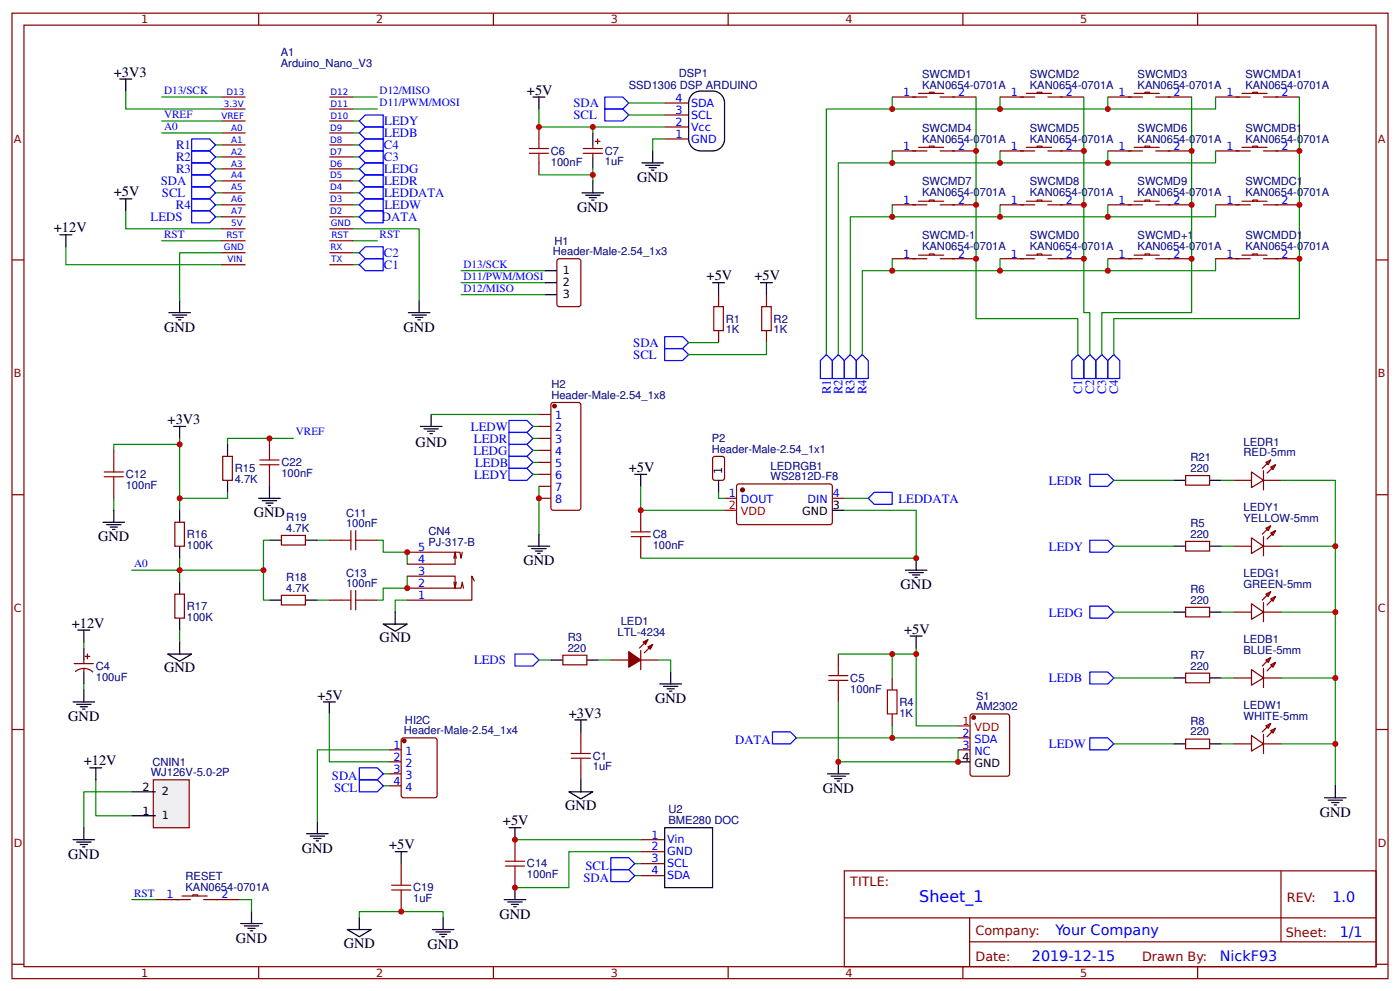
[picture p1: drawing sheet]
<svg xmlns="http://www.w3.org/2000/svg" width="309mm" height="219mm" viewBox="0 0 309 219" stroke-linecap="round" stroke-linejoin="round" font-family="sans-serif">
<g fill="none" stroke="#800" stroke-width=".26">
<path d="M2.6 2.9h304.1v213.3h-304.1zM5.3 5.6h298.7v207.9h-298.7zM57.1 2.9v2.7M109 2.9v2.7M160.9 2.9v2.7M212.7 2.9v2.7M264.6 2.9v2.7M48.9 40h5.3M48.9 37.3h5.3M48.9 34.7h5.3M48.9 32h5.3M48.9 29.4h5.3"/>
<path d="M48.9 26.7h5.3M48.9 24.1h5.3M48.9 21.4h5.3M72.8 40h5.3M72.8 37.3h5.3M72.8 34.7h5.3M72.8 32h5.3M72.8 29.4h5.3M72.8 26.7h5.3M72.8 24.1h5.3M72.8 21.4h5.3M119.1 28v2.7"/>
<path d="M119.1 36v2.6M128.9 32.8h4.2M128.9 33.9h4.2M131 32v.8M131 33.9v.8M131.5 31.2h1.1M132 30.7v1M146.8 30.7h5.3M146.8 28h5.3M146.8 25.4h5.3M146.8 22.8h5.3M197.1 21.4h7.7"/>
<path d="M197.1 33.3h7.7M202.9 32.5h5.6M202.9 20.6h5.6M205.3 32.5v-.2h1.1v.2M205.3 20.6v-.2h1.1v.2M207.7 21.4h7.9M207.7 33.3h7.9M220.9 21.4h7.7M220.9 33.3h7.7M226.7 32.5h5.6M226.7 20.6h5.6M229.1 32.5v-.2h1.1v.2"/>
<path d="M229.1 20.6v-.2h1.1v.2M231.5 21.4h7.9M231.5 33.3h7.9M244.7 21.4h7.7M244.7 33.3h7.7M250.6 32.5h5.5M250.6 20.6h5.5M252.9 32.5v-.2h1.1v.2M252.9 20.6v-.2h1.1v.2M255.3 21.4h8M255.3 33.3h8M268.6 21.4h7.6"/>
<path d="M268.6 33.3h7.6M274.4 32.5h5.5M274.4 20.6h5.5M276.8 32.5v-.2h1v.2M276.8 20.6v-.2h1v.2M279.1 21.4h8M279.1 33.3h8M2.6 57.4h2.7M48.9 58.5h5.3M48.9 55.8h5.3M48.9 53.2h5.3M48.9 50.5h5.3"/>
<path d="M48.9 47.9h5.3M48.9 45.2h5.3M48.9 42.6h5.3M72.8 58.5h5.3M72.8 55.8h5.3M72.8 53.2h5.3M72.8 50.5h5.3M72.8 47.9h5.3M72.8 45.2h5.3M72.8 42.6h5.3M123.3 57.2l4.5-.1 .5 .3v9.8l-.2 .5h-4.5l-.5-.2-.1-9.8zM197.1 45.2h7.7"/>
<path d="M197.1 57.1h7.7M202.9 56.4h5.6M202.9 44.4h5.6M205.3 56.4v-.3h1.1v.3M205.3 44.4v-.2h1.1v.2M207.7 45.2h7.9M207.7 57.1h7.9M220.9 45.2h7.7M220.9 57.1h7.7M226.7 56.4h5.6M226.7 44.4h5.6M229.1 56.4v-.3h1.1v.3"/>
<path d="M229.1 44.4v-.2h1.1v.2M231.5 45.2h7.9M231.5 57.1h7.9M244.7 45.2h7.7M244.7 57.1h7.7M250.6 56.4h5.5M250.6 44.4h5.5M252.9 56.4v-.3h1.1v.3M252.9 44.4v-.2h1.1v.2M255.3 45.2h8M255.3 57.1h8M268.6 45.2h7.6"/>
<path d="M268.6 57.1h7.6M274.4 56.4h5.5M274.4 44.4h5.5M276.8 56.4v-.3h1v.3M276.8 44.4v-.2h1v.2M279.1 45.2h8M279.1 57.1h8M304 57.4h2.7M158.7 65.1v2.6M158.7 73v2.7M169.3 65.1v2.6M169.3 73v2.7"/>
<path d="M25.1 99.5v2.6M59.5 96.8v2.7M2.6 109.3h2.7M25.1 107.4v2.7M38.6 115.4h2.1v5.2h-2.1zM49.2 100.8h2.1v5.3h-2.1zM59.5 104.8v2.6M62.2 118.3h5.3v2.1h-5.3zM72.8 119.3h2.6M80.7 119.3h2.6M141.6 112.7v2.7M157.7 100.9l1.8-.1 .5 .3 .1 4.5-.3 .4-1.8 .1-.5-.3-.1-4.5z"/>
<path d="M160.1 110.1h2.6M162.8 107.2l.4-.3 20.4 .1 .3 .4-.1 8.2-.4 .3-20.4-.1-.3-.4zM183.9 110.1h2.6M261.9 119.6h5.3v2.1h-5.3zM261.9 105h5.3v2.2h-5.3zM272.5 106.1h4M276.5 104.2l2.6 1.9-2.6 1.6zM276.5 118.8l2.6 1.8-2.6 1.6zM279.1 106.1h4M279.1 104v4.2M279.1 118.5v4.3M279.7 102.1l1-.5-.5 1.1z"/>
<path d="M279.7 116.7l1-.5-.5 1zM280.7 103.2l1.1-.5-.5 1zM280.7 117.7l1.1-.5-.5 1.1zM280.7 101.6l-1.8 1.9M280.7 116.2l-1.8 1.8M281.8 102.7l-1.9 1.8M281.8 117.2l-1.9 1.9M304 109.3h2.7M38.6 131.2h2.1v5.3h-2.1zM62.2 131.5h5.3v2.1h-5.3zM72.8 132.6h2.6M80.7 132.6h2.6"/>
<path d="M90 129.9h11.9l.2-1.3 .3 1.3M90 127.3h10.5v2.6l.3-1.3M90 122h11.6l.3 1.3 .2-1.3M100.3 123.3l.2-1.3v2.6h-10.5M100.3 128.6l.2 1.3M100.5 122l.3 1.3M104.8 128.3l-.6-1v5.3h-14.2M141.6 120.6v2.7M261.9 134.1h5.3v2.2h-5.3zM272.5 120.6h4M272.5 135.2h4M276.5 133.3l2.6 1.9-2.6 1.6z"/>
<path d="M279.1 133.1v4.2M279.1 120.6h4M279.1 135.2h4M279.7 131.2l1-.5-.5 1.1zM280.7 132.3l1.1-.5-.5 1zM280.7 130.7l-1.8 1.9M281.8 131.8l-1.9 1.8M124.4 144.7h5.2v2.1h-5.2zM134.9 145.8h4M141.6 143.7v4.2M141.6 145.8h3.9M143.1 141.3l-1.8 1.8"/>
<path d="M144.2 142.3l-1.9 1.9M185.2 144.5v2.6M185.2 152.4v2.6M197.1 149.8v2.6M197.1 157.7v2.6M214.4 158l.4-.3h7.7l.5 .3v12.9l-.2 .5h-8l-.4-.2zM261.9 148.7h5.3v2.1h-5.3zM272.5 149.8h4M276.5 147.9l2.6 1.9-2.6 1.5zM279.1 147.6v4.3M279.1 149.8h4M279.7 145.8l1-.5-.5 1z"/>
<path d="M280.7 146.8l1.1-.5-.5 1.1zM280.7 145.3l-1.8 1.8M280.7 159.8l-1.8 1.9M281.8 146.3l-1.9 1.9M2.6 161.1h2.7M211.7 163h2.6M211.7 165.6h2.6M261.9 163.2h5.3v2.2h-5.3zM272.5 164.3h4M276.5 162.5l2.6 1.8-2.6 1.6zM279.1 162.2v4.2M279.1 164.3h4"/>
<path d="M279.7 160.3l1-.5-.5 1.1zM280.7 161.4l1.1-.5-.5 1zM281.8 160.9l-1.9 1.8M304 161.1h2.7M34.4 198.7h7.7M40.2 197.9h5.6M42.6 197.9v-.3h1.1v.3M45 198.7h7.9M88.6 190.8v2.6M88.6 198.7v2.6M113.8 185.5v2.6M113.8 193.4v2.7"/>
<path d="M141.6 185.5h5.2M141.6 188.1h5.2M141.6 190.8h5.2M141.6 193.4h5.2M186.5 192.4h117.5v21.1h-117.5zM283 192.4v15.6M2.6 213h2.7M57.1 213.5v2.7M109 213.5v2.7M160.9 213.5v2.7M186.6 202.7h117.3M212.7 213.5v2.7"/>
<path d="M214.2 208h89.7M214.2 202.7v10.6M264.6 213.5v2.7M304 213h2.7"/>
</g>
<g fill="none" stroke="#080" stroke-width=".26">
<path d="M27.8 20.1v4h21.1M35.7 29.4h13.2M35.7 26.7h13.2M35.7 21.4h13.2M47.6 37.3h1.3M47.6 34.7h1.3M47.6 32h1.3M47.6 40h1.3M78.1 37.3h1.3M78.1 34.7h1.3M78.1 32h1.3M78.1 29.4h1.3"/>
<path d="M78.1 40h1.3M78.1 26.7h1.3M78.1 24.1h5.2M78.1 21.4h5.2M119.1 38.6h11.9v1.4M119.1 24.1v3.9h27.7M131 28v1.4M131 37.3v1.3M138.9 22.8h7.9M138.9 25.4h7.9M146.8 30.7h-2.6v2.6M197.1 21.4v2.7"/>
<path d="M197.1 33.3v2.7M215.6 21.4v49h22.5v7.9M220.9 21.4v2.7M220.9 33.3v2.7M239.4 21.4v47.7h1.4v9.2M244.7 21.4v2.7M244.7 33.3v2.7M263.3 21.4v47.7h-19.9v9.2M268.6 33.3v2.7h-83.4v42.3M268.6 21.4v2.7h-86v54.2M287.1 21.4v49h-41v7.9M14.6 54.5v4h34.3"/>
<path d="M27.8 46.6v3.9h21.1M35.7 53.2h13.2M47.6 47.9h1.3M47.6 45.2h1.3M47.6 42.6h1.3M48.9 55.8h-9.2v10.6M78.1 50.5h14.5v15.9M78.1 47.9h1.3M78.1 45.2h1.3M78.1 42.6h1.3M78.1 58.5h1.3M78.1 55.8h1.3"/>
<path d="M78.1 53.2h5.2M101.9 59.8h18.5M197.1 45.2v2.7M197.1 57.1v2.7M220.9 45.2v2.7M220.9 57.1v2.7M244.7 45.2v2.7M244.7 57.1v2.7M268.6 57.1v2.7h-78.1v18.5M268.6 45.2v2.7h-80.7v30.4M101.9 62.4h18.5M101.9 65.1h18.5"/>
<path d="M152.1 75.7h6.6M169.3 75.7v2.6h-17.2M39.7 98.2h-14.6v1.3M39.7 96.8v15.9M64.8 96.8h-14.5v1.4M95.2 91.5h23.9M117.7 94.2h1.4M117.7 96.8h1.4M117.7 99.5h1.4M25.1 110.1v2.6M50.3 108.7v1.4h-10.6M59.5 119.3h-1.3v13.3h1.3"/>
<path d="M70.1 119.3h2.7M83.3 119.3h1.4v2.7h5.3v2.6M117.7 102.1h1.4M117.7 104.8h1.4M141.6 107.4v5.3h18.5M158.7 108.7v1.4h1.4M186.5 112.7h15.9v10.6h-60.8M186.5 110.1h5.3M246.1 106.1h13.2M269.9 106.1h2.6M283.1 106.1h11.9v67.5M29.1 125.9h29.1"/>
<path d="M39.7 123.3v5.3M39.7 139.2v2.6M70.1 132.6h2.7M90 132.6h-2.7v2.6M90 127.3v2.6h-5.3v2.7h-1.4M246.1 120.6h13.2M246.1 135.2h13.2M269.9 120.6h2.6M269.9 135.2h2.6M283.1 120.6h11.9M283.1 135.2h11.9M72.8 157.7v10.6h13.2"/>
<path d="M119.1 145.8h2.6M132.3 145.8h2.6M145.5 145.8h2.7v2.6M185.2 155v13.3h26.5v-2.7M185.2 144.5h17.2M197.1 144.5v5.3M202.4 143.1v17.2h9.3M246.1 149.8h13.2M269.9 149.8h2.6M283.1 149.8h11.9M21.2 172.2v8h7.9M29.1 174.9h-10.6v7.9"/>
<path d="M84.7 173.6h1.3M84.7 170.9h1.3M86 165.6h-15.9v15.9M175.9 163h35.8M197.1 160.3v2.7M246.1 164.3h13.2M269.9 164.3h2.6M283.1 164.3h11.9M29.1 198.7h5.3M52.9 198.7h2.7v2.6M113.8 185.5h27.8M140.2 193.4h1.4"/>
<path d="M140.2 190.8h1.4M141.6 188.1h-15.9v8h-11.9M79.4 202.7v-1.4h18.5v1.4"/>
</g>
<g fill="none" stroke="#000" stroke-width=".26">
<path d="M26.5 17.5h2.6M27.8 17.5v2.6M117.7 21.4h2.7M119.1 21.4v2.7M131 29.4v2.6M131 34.7v2.6M131 40v2.6M141.8 36h4.8M142.6 36.5h3.2M143.4 37h1.6M143.9 37.6h.6M144.2 33.3v2.7"/>
<path d="M153.1 20.7l.5-.3a9 9 0 0 1 4.4-.2 2.64 2.64 0 0 1 2.1 2.6v7.9a2.64 2.64 0 0 1-2.7 2.6h-2.6a2.64 2.64 0 0 1-2.7-2.6v-7.9a2.64 2.64 0 0 1 1-2.1zM13.2 51.9h2.7M14.6 51.9v2.6M26.5 43.9h2.6M27.8 43.9v2.7M120.4 59.8h2.6M128.6 42.6h4.7M129.4 43.1h3.2M130.2 43.7h1.6M130.7 44.2h.5M37.3 69.1h4.8M38.1 69.6h3.2"/>
<path d="M38.9 70.1h1.6M39.4 70.6h.6M39.7 66.4v2.7M90.2 69.1h4.8M91 69.6h3.2M91.8 70.1h1.6M92.3 70.6h.6M92.6 66.4v2.7M120.4 62.4h2.6M120.4 65.1h2.6M157.4 62.4h2.7M158.7 62.4v2.7"/>
<path d="M168 62.4h2.7M169.3 62.4v2.7M38.4 94.2h2.6M39.7 94.2v2.6M50.3 98.2v2.6M92.9 94.2h4.7M93.7 94.7h3.1M94.5 95.2h1.5M95 95.8h.5M95.2 91.5v2.7M22.8 115.4h4.7M23.5 115.9h3.2"/>
<path d="M24.3 116.4h1.6M24.9 116.9h.5M25.1 112.7v2.7M39.7 112.7v2.7M50.3 106.1v2.6M57.1 110.1h4.8M57.9 110.6h3.2M58.7 111.1h1.6M59.3 111.7h.5M59.5 107.4v2.7M59.5 119.3h2.7M67.5 119.3h2.6"/>
<path d="M140.2 104.8h2.7M141.6 104.8v2.6M158.7 106.1v2.6M183.9 112.7h2.6M259.3 106.1h2.6M267.2 106.1h2.7M39.7 120.6v2.7M39.7 128.6v2.6M39.7 136.5v2.7M59.5 132.6h2.7M67.5 132.6h2.6M84.7 137.8h5.3l-2.7 1.6z"/>
<path d="M87.3 135.2v2.6M200 125.9h4.8M200.8 126.5h3.2M201.6 127h1.6M202.1 127.5h.6M202.4 123.3v2.6M259.3 135.2h2.6M259.3 120.6h2.6M267.2 135.2h2.7M267.2 120.6h2.7M37 144.5h5.3l-2.6 1.5zM39.7 141.8v2.7"/>
<path d="M71.4 155h2.7M72.8 155v2.7M121.7 145.8h2.7M129.6 145.8h2.7M145.8 151.1h4.7M146.6 151.6h3.2M147.4 152.1h1.6M147.9 152.7h.5M148.2 148.4v2.7M201.1 140.5h2.6M202.4 140.5v2.6M259.3 149.8h2.6"/>
<path d="M267.2 149.8h2.7M19.8 169.6h2.7M21.2 169.6v2.6M182.8 170.9h4.8M183.6 171.4h3.2M184.4 172h1.6M184.9 172.5h.6M185.2 168.3v2.6M211.7 168.3h2.6M259.3 164.3h2.6M267.2 164.3h2.7M292.6 176.2h4.8"/>
<path d="M293.4 176.7h3.2M294.2 177.3h1.6M294.7 177.8h.6M295 173.6v2.6M16.1 185.5h4.8M16.9 186h3.2M17.7 186.5h1.6M18.3 187.1h.5M18.5 182.8v2.7M67.7 184.1h4.8M68.5 184.7h3.2M69.3 185.2h1.6"/>
<path d="M69.8 185.7h.6M70.1 181.5v2.6M87.3 188.1h2.7M88.6 188.1v2.7M111.4 198.7h4.8M112.2 199.2h3.2M112.4 182.8h2.7M113 199.8h1.6M113.8 182.8v2.7M113.8 196.1v2.6M146.8 182.8h10.6v13.3h-10.6zM53.2 204h4.7"/>
<path d="M54 204.5h3.1M54.8 205.1h1.6M55.3 205.6h.5M55.6 201.3v2.7M76.7 205.3h5.3l-2.6 1.6zM79.4 202.7v2.6M95.5 205.3h4.8M96.3 205.8h3.2M97.1 206.4h1.6M97.6 206.9h.6M97.9 202.7v2.6M113.5 200.3h.5"/>
</g>
<g fill="none" stroke="#a00000" stroke-width=".26">
<path d="M116.9 32.8h4.3M116.9 33.9h4.3M119.1 30.7v2.1M119.1 33.9v2.1M157.7 67.7h2.1v5.3h-2.1zM168.3 67.7h2.1v5.3h-2.1zM59.5 99.5v2.1M23 104.2h4.3M23 105.3h4.3M25.1 102.1v2.1M25.1 105.3v2.1M57.4 101.6h4.2"/>
<path d="M57.4 102.7h4.2M59.5 102.7v2.1M75.4 119.3h2.1M77.5 117.2v4.2M78.6 119.3h2.1M78.6 117.2v4.2M139.4 117.5h4.3M139.4 118.5h4.3M141.6 115.4v2.1M141.6 118.5v2.1M75.4 132.6h2.1M77.5 130.4v4.3"/>
<path d="M78.6 130.4v4.3M78.6 132.6h2.1M183.1 149.2h4.2M183.1 150.3h4.2M185.2 147.1v2.1M185.2 150.3v2.1M196.1 152.4h2.1v5.3h-2.1zM86.5 195.5h4.3M86.5 196.6h4.3M88.6 193.4v2.1M88.6 196.6v2.1M111.7 190.2h4.2"/>
<path d="M111.7 191.3h4.2M113.8 188.1v2.1M113.8 191.3v2.1"/>
</g>
<g fill="none" stroke="#00f" stroke-width=".26">
<path d="M42.3 38.6h4l1.3 1.4-1.3 1.3h-4zM42.3 30.7h4l1.3 1.3-1.3 1.3h-4zM42.3 33.3h4l1.3 1.4-1.3 1.3h-4zM42.3 36h4l1.3 1.3-1.3 1.3h-4zM79.4 37.3l1.3-1.3h4v2.6h-4zM79.4 29.4l1.3-1.4h4v2.7h-4zM79.4 34.7l1.3-1.4h4v2.7h-4zM79.4 32l1.3-1.3h4v2.6h-4zM133.6 24.1h4l1.3 1.3-1.3 1.3h-4zM133.6 21.4h4l1.3 1.4-1.3 1.3h-4zM42.3 41.3h4l1.3 1.3-1.3 1.3h-4zM42.3 43.9h4l1.3 1.3-1.3 1.4h-4z"/>
<path d="M42.3 46.6h4l1.3 1.3-1.3 1.3h-4zM79.4 47.9l1.3-1.3h4v2.6h-4zM79.4 42.6l1.3-1.3h4v2.6h-4zM79.4 58.5l1.3-1.4h4v2.7h-4zM79.4 55.8l1.3-1.3h4v2.6h-4zM146.8 74.3h4l1.3 1.4-1.3 1.3h-4zM146.8 77h4l1.3 1.3-1.3 1.3h-4zM182.6 78.3l1.3 1.3v4h-2.7v-4zM185.2 78.3l1.3 1.3v4h-2.6v-4zM186.5 79.6l1.4-1.3 1.3 1.3v4h-2.7zM190.5 78.3l1.3 1.3v4h-2.6v-4zM238.1 78.3l1.3 1.3v4h-2.6v-4z"/>
<path d="M240.8 78.3l1.3 1.3v4h-2.7v-4zM242.1 79.6l1.3-1.3 1.3 1.3v4h-2.6zM246.1 78.3l1.3 1.3v4h-2.7v-4zM112.4 92.9h4l1.3 1.3-1.3 1.3h-4zM112.4 95.5h4l1.3 1.3-1.3 1.4h-4zM112.4 98.2h4l1.3 1.3-1.3 1.3h-4zM112.4 100.8h4l1.3 1.3-1.3 1.4h-4zM112.4 103.5h4l1.3 1.3-1.3 1.3h-4zM193.1 108.7h4v2.7h-4l-1.3-1.3zM240.8 119.3h3.9l1.4 1.3-1.4 1.4h-3.9zM240.8 104.8h3.9l1.4 1.3-1.4 1.3h-3.9zM240.8 133.9h3.9l1.4 1.3-1.4 1.3h-3.9z"/>
<path d="M113.8 144.5h3.9l1.4 1.3-1.4 1.3h-3.9zM240.8 148.4h3.9l1.4 1.4-1.4 1.3h-3.9zM79.4 172.2h3.9l1.4 1.4-1.4 1.3h-3.9zM79.4 169.6h3.9l1.4 1.3-1.4 1.3h-3.9zM170.7 161.7h3.9l1.3 1.3-1.3 1.3h-3.9zM240.8 163h3.9l1.4 1.3-1.4 1.3h-3.9zM134.9 192.1h4l1.3 1.3-1.3 1.3h-4zM134.9 189.4h4l1.3 1.4-1.3 1.3h-4z"/>
</g>
<g fill="#800" stroke="#800" stroke-width=".26">
<path d="M143.1 142.9l1.1-.6-.5 1.1z"/>
<path d="M142.1 141.8l1-.5-.5 1z"/>
<path d="M138.9 143.9l2.7 1.9-2.7 1.6z"/>
<circle cx="164" cy="108.2" r=".4"/>
<circle cx="215.1" cy="158.5" r=".4"/>
</g>
<path d="M160.1 112.7h2.6M211.7 160.3h2.6" fill="none" stroke="#f00" stroke-width=".26"/>
<path d="M33.9 172.2h7.9v10.6h-7.9z" fill="#efefef" stroke="#800" stroke-width=".26"/>
<g fill="none" stroke="#000" stroke-width=".26">
<path d="M119.1 118v2.6M17.2 139.2h2.6M18.5 139.2v2.6M116.7 120.6h4.7M117.5 121.2h3.1M118.3 121.7h1.6M118.8 122.2h.5M16.1 155h4.8M16.9 155.6h3.2M17.7 156.1h1.6M18.3 156.6h.5M18.5 143.1v2.7"/>
<path d="M18.5 148.4v2.7M18.5 152.4v2.6M127 159h2.6M128.3 159v2.7M29.1 174.9h5.3M125.7 174.9h5.3l-2.7 1.6zM128.3 172.2v2.7M29.1 180.2h5.3"/>
</g>
<g fill="none" stroke="#800" stroke-width=".26">
<path d="M119.1 91.5h2.6M119.1 94.2h2.6M119.1 96.8h2.6M119.1 99.5h2.6M122 89l5.8-.1 .3 .1 .2 .4v22.8l-.2 .4-.3 .1h-5.6l-.4-.2-.1-.3v-22.8zM119.1 102.1h2.6M119.1 104.8h2.6M119.1 107.4h2.6M119.1 110.1h2.6M16.4 146.6h4.2M16.6 148.4a2.85 2.85 0 0 1 4 .1M18.5 145.8v.8"/>
<path d="M18.5 147.6v.8M18.8 145h1M19.3 144.5v1M86 165.6h2.6M86 168.3h2.6M86 170.9h2.6M86 173.6h2.6M88.9 163.1l7.1-.1 .5 .2 .1 12.5-.3 .4-7.1 .1-.5-.2-.1-12.5zM128.3 161.7v2.6M128.3 169.6v2.6"/>
</g>
<g fill="#800" stroke="#800" stroke-width=".26">
<circle cx="89.3" cy="163.6" r=".4"/>
<circle cx="122.5" cy="89.7" r=".4"/>
</g>
<path d="M119.1 107.4v10.6M18.5 141.8v1.3M18.5 151.1v1.3" fill="none" stroke="#080" stroke-width=".26"/>
<path d="M79.4 40l1.3-1.4h4v2.7h-4zM79.4 26.7l1.3-1.3h4v2.6h-4zM79.4 45.2l1.3-1.3h4v2.7h-4z" fill="none" stroke="#00f" stroke-width=".26"/>
<path d="M126.2 166.4h4.2M126.2 167.5h4.2M128.3 164.3v2.1M128.3 167.5v2.1" fill="none" stroke="#a00000" stroke-width=".26"/>
<g fill="#c00">
<circle cx="113.8" cy="185.5" r=".66"/>
<circle cx="197.1" cy="163" r=".66"/>
<circle cx="185.2" cy="168.3" r=".66"/>
<circle cx="211.7" cy="168.3" r=".66"/>
<circle cx="197.1" cy="144.5" r=".66"/>
<circle cx="202.4" cy="144.5" r=".66"/>
<circle cx="113.8" cy="196.1" r=".66"/>
<circle cx="88.6" cy="201.3" r=".66"/>
<circle cx="39.7" cy="110.1" r=".66"/>
<circle cx="39.7" cy="125.9" r=".66"/>
<circle cx="58.2" cy="125.9" r=".66"/>
<circle cx="39.7" cy="98.2" r=".66"/>
<circle cx="59.5" cy="96.8" r=".66"/>
<circle cx="90" cy="129.9" r=".66"/>
<circle cx="90" cy="122" r=".66"/>
<circle cx="202.4" cy="123.3" r=".66"/>
<circle cx="141.6" cy="112.7" r=".66"/>
<circle cx="244.7" cy="59.8" r=".66"/>
<circle cx="244.7" cy="36" r=".66"/>
<circle cx="220.9" cy="59.8" r=".66"/>
<circle cx="220.9" cy="36" r=".66"/>
<circle cx="197.1" cy="59.8" r=".66"/>
<circle cx="197.1" cy="36" r=".66"/>
<circle cx="287.1" cy="33.3" r=".66"/>
<circle cx="287.1" cy="45.2" r=".66"/>
<circle cx="287.1" cy="57.2" r=".66"/>
<circle cx="239.4" cy="33.3" r=".66"/>
<circle cx="239.4" cy="45.2" r=".66"/>
<circle cx="239.4" cy="57.2" r=".66"/>
<circle cx="215.6" cy="33.3" r=".66"/>
<circle cx="215.6" cy="45.2" r=".66"/>
<circle cx="215.6" cy="57.2" r=".66"/>
<circle cx="263.3" cy="57.2" r=".66"/>
<circle cx="263.3" cy="45.2" r=".66"/>
<circle cx="263.3" cy="33.3" r=".66"/>
<circle cx="197.1" cy="24.1" r=".66"/>
<circle cx="197.1" cy="47.9" r=".66"/>
<circle cx="220.9" cy="24.1" r=".66"/>
<circle cx="220.9" cy="47.9" r=".66"/>
<circle cx="244.7" cy="24.1" r=".66"/>
<circle cx="244.7" cy="47.9" r=".66"/>
<circle cx="119.1" cy="28" r=".66"/>
<circle cx="131" cy="38.6" r=".66"/>
<circle cx="131" cy="28" r=".66"/>
<circle cx="295" cy="149.8" r=".66"/>
<circle cx="295" cy="164.3" r=".66"/>
<circle cx="295" cy="135.2" r=".66"/>
<circle cx="295" cy="120.7" r=".66"/>
<circle cx="119.1" cy="110.1" r=".66"/>
</g>
<text font-size="3.5" fill="#00f" x="203.1" y="199.1">Sheet_1</text>
<g font-size="3.2">
<text x="25.1" y="16.9">+3V3</text>
<text x="116.4" y="20.9">+5V</text>
<text x="140.8" y="40.2">GND</text>
<text x="25.1" y="43.4">+5V</text>
<text x="127.5" y="46.8">GND</text>
<text x="11.9" y="51.3">+12V</text>
<text x="156.1" y="61.9">+5V</text>
<text x="166.7" y="61.9">+5V</text>
<text x="36.2" y="73.3">GND</text>
<text x="89.2" y="73.3">GND</text>
<text x="37" y="93.7">+3V3</text>
<text x="91.8" y="98.7">GND</text>
<text x="138.9" y="104.2">+5V</text>
<text x="21.7" y="119.6">GND</text>
<text x="56.1" y="114.3">GND</text>
<text x="115.6" y="124.9">GND</text>
<text x="199" y="130.2">GND</text>
<text x="15.9" y="138.6">+12V</text>
<text x="83.9" y="141.8">GND</text>
<text x="199.8" y="140">+5V</text>
<text x="36.2" y="148.4">GND</text>
<text x="70.1" y="154.5">+5V</text>
<text x="144.7" y="155.3">GND</text>
<text x="15.1" y="159.3">GND</text>
<text x="125.7" y="158.5">+3V3</text>
<text x="18.5" y="169.1">+12V</text>
<text x="124.9" y="178.9">GND</text>
<text x="181.8" y="175.2">GND</text>
<text x="111.1" y="182.3">+5V</text>
<text x="291.6" y="180.4">GND</text>
<text x="15.1" y="189.7">GND</text>
<text x="66.7" y="188.4">GND</text>
<text x="86" y="187.6">+5V</text>
<text x="110.3" y="202.9">GND</text>
<text x="52.1" y="208.2">GND</text>
<text x="75.9" y="209.3">GND</text>
<text x="94.5" y="209.5">GND</text>
</g>
<g font-size="3.2" fill="#00f">
<text x="294.4" y="199.3">1.0</text>
<text x="233.2" y="206.5">Your Company</text>
<text x="296" y="207">1/1</text>
<text x="228" y="212.3">2019-12-15</text>
<text x="269.5" y="212.3">NickF93</text>
</g>
<g font-size="2.8" fill="#00f">
<text x="126.7" y="23.7">SDA</text>
<text x="84.9" y="27.7">LEDY</text>
<text x="126.7" y="26.3">SCL</text>
<text x="38.9" y="33">R1</text>
<text x="38.9" y="35.6">R2</text>
<text x="84.8" y="35.6">C3</text>
<text x="84.8" y="33">C4</text>
<text x="84.9" y="30.3">LEDB</text>
<text x="35.5" y="40.9">SDA</text>
<text x="38.9" y="38.3">R3</text>
<text x="84.9" y="40.9">LEDR</text>
<text x="84.9" y="38.3">LEDG</text>
<text x="35.8" y="43.6">SCL</text>
<text x="38.8" y="46.2">R4</text>
<text x="84.9" y="43.6">LEDDATA</text>
<text x="84.9" y="46.2">LEDW</text>
<text x="33.3" y="48.9">LEDS</text>
<text x="84.4" y="48.8">DATA</text>
<text x="84.8" y="59.4">C1</text>
<text x="84.8" y="56.8">C2</text>
<text x="139.9" y="76.6">SDA</text>
<text x="139.9" y="79.3">SCL</text>
<text x="183.5" y="87.1" transform="rotate(-90 183.5 87.1)">R1</text>
<text x="186.2" y="87.1" transform="rotate(-90 186.2 87.1)">R2</text>
<text x="188.8" y="87.1" transform="rotate(-90 188.8 87.1)">R3</text>
<text x="191.5" y="87.1" transform="rotate(-90 191.5 87.1)">R4</text>
<text x="239.1" y="87.1" transform="rotate(-90 239.1 87.1)">C1</text>
<text x="241.7" y="87.1" transform="rotate(-90 241.7 87.1)">C2</text>
<text x="244.4" y="87.1" transform="rotate(-90 244.4 87.1)">C3</text>
<text x="247" y="87.1" transform="rotate(-90 247 87.1)">C4</text>
<text x="104.1" y="95.1">LEDW</text>
<text x="104.6" y="100.4">LEDG</text>
<text x="104.7" y="97.8">LEDR</text>
<text x="104.7" y="105.7">LEDY</text>
<text x="104.9" y="103.1">LEDB</text>
<text x="231.7" y="107.1">LEDR</text>
<text x="198.5" y="111">LEDDATA</text>
<text x="231.7" y="121.6">LEDY</text>
<text x="231.7" y="136.2">LEDG</text>
<text x="104.7" y="146.8">LEDS</text>
<text x="231.7" y="150.7">LEDB</text>
<text x="162.4" y="164.3">DATA</text>
<text x="231.7" y="165.3">LEDW</text>
<text x="73.3" y="172.2">SDA</text>
<text x="73.8" y="174.9">SCL</text>
<text x="128.9" y="194.7">SDA</text>
<text x="129.4" y="192.1">SCL</text>
</g>
<g font-size="2.8" fill="#800">
<text x="187.9" y="195.8">TITLE:</text>
<text x="284.3" y="199.3">REV:</text>
<text x="215.5" y="206.4">Company:</text>
<text x="284.1" y="206.9">Sheet:</text>
<text x="215.5" y="212.2">Date:</text>
<text x="252.3" y="212.3">Drawn By:</text>
</g>
<g font-size="2.5" fill="#800">
<text x="31.2" y="5.2">1</text>
<text x="83.1" y="5.2">2</text>
<text x="134.9" y="5.2">3</text>
<text x="186.8" y="5.2">4</text>
<text x="238.7" y="5.2">5</text>
<text x="3" y="31.5">A</text>
<text x="304.4" y="31.5">A</text>
<text x="3" y="83.3">B</text>
<text x="304.4" y="83.3">B</text>
<text x="3" y="135.2">C</text>
<text x="304.4" y="135.2">C</text>
<text x="3" y="187.1">D</text>
<text x="304.4" y="187.1">D</text>
<text x="31.2" y="215.8">1</text>
<text x="83.1" y="215.8">2</text>
<text x="134.9" y="215.8">3</text>
<text x="186.8" y="215.8">4</text>
<text x="238.7" y="215.8">5</text>
</g>
<g font-size="2.5" fill="#000080">
<text x="62" y="14.8">Arduino_Nano_V3</text>
<text x="62" y="12.4">A1</text>
<text x="150" y="17">DSP1</text>
<text x="203.7" y="17.2">SWCMD1</text>
<text x="227.5" y="17.2">SWCMD2</text>
<text x="251.3" y="17.2">SWCMD3</text>
<text x="275.1" y="17.2">SWCMDA1</text>
<text x="138.9" y="19.7">SSD1306 DSP ARDUINO</text>
<text x="203.7" y="19.6">KAN0654-0701A</text>
<text x="227.5" y="19.6">KAN0654-0701A</text>
<text x="251.3" y="19.6">KAN0654-0701A</text>
<text x="275.1" y="19.6">KAN0654-0701A</text>
<text x="203.7" y="29.1">SWCMD4</text>
<text x="227.5" y="29.1">SWCMD5</text>
<text x="251.3" y="29.1">SWCMD6</text>
<text x="275.1" y="29.1">SWCMDB1</text>
<text x="121.7" y="34.2">C6</text>
<text x="133.6" y="34.2">C7</text>
<text x="203.7" y="31.5">KAN0654-0701A</text>
<text x="227.5" y="31.5">KAN0654-0701A</text>
<text x="251.3" y="31.5">KAN0654-0701A</text>
<text x="275.1" y="31.5">KAN0654-0701A</text>
<text x="121.7" y="36.6">100nF</text>
<text x="133.6" y="36.5">1uF</text>
<text x="203.7" y="41">SWCMD7</text>
<text x="227.5" y="41">SWCMD8</text>
<text x="251.3" y="41">SWCMD9</text>
<text x="275.1" y="41">SWCMDC1</text>
<text x="203.7" y="43.4">KAN0654-0701A</text>
<text x="227.5" y="43.4">KAN0654-0701A</text>
<text x="251.3" y="43.4">KAN0654-0701A</text>
<text x="275.1" y="43.4">KAN0654-0701A</text>
<text x="203.7" y="52.9">SWCMD-1</text>
<text x="227.5" y="52.9">SWCMD0</text>
<text x="251.3" y="52.9">SWCMD+1</text>
<text x="275.1" y="52.9">SWCMDD1</text>
<text x="122.1" y="56.4">Header-Male-2.54_1x3</text>
<text x="122.5" y="54.1">H1</text>
<text x="203.7" y="55.3">KAN0654-0701A</text>
<text x="227.5" y="55.3">KAN0654-0701A</text>
<text x="251.3" y="55.3">KAN0654-0701A</text>
<text x="275.1" y="55.3">KAN0654-0701A</text>
<text x="160.3" y="71.3">R1</text>
<text x="170.9" y="71.3">R2</text>
<text x="160.3" y="73.6">1K</text>
<text x="170.9" y="73.6">1K</text>
<text x="121.8" y="88.1">Header-Male-2.54_1x8</text>
<text x="121.8" y="85.7">H2</text>
<text x="157.2" y="100">Header-Male-2.54_1x1</text>
<text x="157.2" y="97.7">P2</text>
<text x="263" y="101.8">R21</text>
<text x="274.7" y="100.8">RED-5mm</text>
<text x="274.7" y="98.4">LEDR1</text>
<text x="27.8" y="105.6">C12</text>
<text x="51.9" y="106.7">4.7K</text>
<text x="51.9" y="104.3">R15</text>
<text x="62.2" y="105.4">100nF</text>
<text x="62.2" y="103">C22</text>
<text x="170.3" y="106.1">WS2812D-F8</text>
<text x="170.3" y="103.7">LEDRGB1</text>
<text x="263" y="104.2">220</text>
<text x="27.8" y="108">100nF</text>
<text x="274.7" y="113">LEDY1</text>
<text x="41.3" y="118.9">R16</text>
<text x="63.2" y="117.5">4.7K</text>
<text x="63.2" y="115.1">R19</text>
<text x="76.5" y="116.4">100nF</text>
<text x="76.5" y="114.2">C11</text>
<text x="94.6" y="118.3">CN4</text>
<text x="144.2" y="118.8">C8</text>
<text x="263" y="118.8">220</text>
<text x="263" y="116.4">R5</text>
<text x="274.7" y="115.4">YELLOW-5mm</text>
<text x="41.3" y="121.2">100K</text>
<text x="94.6" y="120.7">PJ-317-B</text>
<text x="144.2" y="121.2">100nF</text>
<text x="63.2" y="130.7">4.7K</text>
<text x="63.2" y="128.3">R18</text>
<text x="76.5" y="129.6">100nF</text>
<text x="76.5" y="127.4">C13</text>
<text x="263" y="130.9">R6</text>
<text x="274.7" y="129.9">GREEN-5mm</text>
<text x="274.7" y="127.5">LEDG1</text>
<text x="41.3" y="137.1">100K</text>
<text x="41.3" y="134.7">R17</text>
<text x="137.1" y="137.9">LED1</text>
<text x="263" y="133.3">220</text>
<text x="125.4" y="143.9">220</text>
<text x="125.4" y="141.5">R3</text>
<text x="136.4" y="140.5">LTL-4234</text>
<text x="274.7" y="142.1">LEDB1</text>
<text x="21.2" y="148">C4</text>
<text x="263" y="147.9">220</text>
<text x="263" y="145.5">R7</text>
<text x="274.7" y="144.5">BLUE-5mm</text>
<text x="21.2" y="150.3">100uF</text>
<text x="187.9" y="153">100nF</text>
<text x="187.9" y="150.6">C5</text>
<text x="198.7" y="155.9">R4</text>
<text x="215.6" y="154.5">S1</text>
<text x="89.5" y="159.8">HI2C</text>
<text x="198.7" y="158.3">1K</text>
<text x="215.6" y="156.9">AM2302</text>
<text x="263" y="160">R8</text>
<text x="274.7" y="159">WHITE-5mm</text>
<text x="274.7" y="156.7">LEDW1</text>
<text x="89.2" y="162.2">Header-Male-2.54_1x4</text>
<text x="131" y="167.8">C1</text>
<text x="263" y="162.5">220</text>
<text x="33.3" y="171.4">WJ126V-5.0-2P</text>
<text x="33.7" y="169.2">CNIN1</text>
<text x="131" y="170.2">1uF</text>
<text x="147.7" y="179.6">U2</text>
<text x="147.7" y="182">BME280 DOC</text>
<text x="116.4" y="191.6">C14</text>
<text x="41" y="196.8">KAN0654-0701A</text>
<text x="41" y="194.4">RESET</text>
<text x="91.3" y="196.9">C19</text>
<text x="116.4" y="194">100nF</text>
<text x="91.3" y="199.3">1uF</text>
</g>
<g font-size="2.5" fill="#00f">
<text x="36.2" y="20.8">D13/SCK</text>
<text x="83.9" y="23.4">D11/PWM/MOSI</text>
<text x="83.9" y="20.8">D12/MISO</text>
<text x="149.2" y="22.5">4</text>
<text x="152.7" y="23.5">SDA</text>
<text x="199.5" y="21.2">1</text>
<text x="211.7" y="21.2">2</text>
<text x="223.3" y="21.2">1</text>
<text x="235.5" y="21.2">2</text>
<text x="247.1" y="21.2">1</text>
<text x="259.3" y="21.2">2</text>
<text x="270.9" y="21.2">1</text>
<text x="283.1" y="21.2">2</text>
<text x="36.2" y="28.7">A0</text>
<text x="36.2" y="26.1">VREF</text>
<text x="149.2" y="27.8">2</text>
<text x="149.2" y="25.1">3</text>
<text x="152.7" y="28.8">Vcc</text>
<text x="152.7" y="26.2">SCL</text>
<text x="149.2" y="30.4">1</text>
<text x="152.7" y="31.5">GND</text>
<text x="199.5" y="33.1">1</text>
<text x="211.7" y="33.1">2</text>
<text x="223.3" y="33.1">1</text>
<text x="235.5" y="33.1">2</text>
<text x="247.1" y="33.1">1</text>
<text x="259.3" y="33.1">2</text>
<text x="270.9" y="33.1">1</text>
<text x="283.1" y="33.1">2</text>
<text x="199.5" y="45">1</text>
<text x="211.7" y="45">2</text>
<text x="223.3" y="45">1</text>
<text x="235.5" y="45">2</text>
<text x="247.1" y="45">1</text>
<text x="259.3" y="45">2</text>
<text x="270.9" y="45">1</text>
<text x="283.1" y="45">2</text>
<text x="36.2" y="52.5">RST</text>
<text x="83.9" y="52.5">RST</text>
<text x="102.4" y="59.1">D13/SCK</text>
<text x="199.5" y="56.9">1</text>
<text x="211.7" y="56.9">2</text>
<text x="223.3" y="56.9">1</text>
<text x="235.5" y="56.9">2</text>
<text x="247.1" y="56.9">1</text>
<text x="259.3" y="56.9">2</text>
<text x="270.9" y="56.9">1</text>
<text x="283.1" y="56.9">2</text>
<text x="102.4" y="64.4">D12/MISO</text>
<text x="102.4" y="61.8">D11/PWM/MOSI</text>
<text x="122.7" y="92.6">1</text>
<text x="122.7" y="95.2">2</text>
<text x="65.4" y="96.2">VREF</text>
<text x="122.7" y="97.9">3</text>
<text x="122.7" y="100.5">4</text>
<text x="122.7" y="103.2">5</text>
<text x="122.7" y="105.8">6</text>
<text x="122.7" y="108.5">7</text>
<text x="122.7" y="111.1">8</text>
<text x="161" y="109.8">1</text>
<text x="163.7" y="111.1">DOUT</text>
<text x="178.4" y="111.1">DIN</text>
<text x="184" y="109.8">4</text>
<text x="29.6" y="125.3">A0</text>
<text x="92.4" y="124.4">4</text>
<text x="92.4" y="121.7">5</text>
<text x="92.4" y="129.6">2</text>
<text x="92.4" y="127">3</text>
<text x="92.4" y="132.3">1</text>
<text x="86.9" y="165.4">1</text>
<text x="89.6" y="166.7">1</text>
<text x="212.6" y="162.7">2</text>
<text x="212.6" y="165.4">3</text>
<text x="215.3" y="164">SDA</text>
<text x="215.3" y="166.7">NC</text>
<text x="86.9" y="168">2</text>
<text x="86.9" y="170.7">3</text>
<text x="86.9" y="173.3">4</text>
<text x="89.6" y="169.3">2</text>
<text x="89.6" y="172">3</text>
<text x="89.6" y="174.6">4</text>
<text x="143.9" y="185.2">1</text>
<text x="143.9" y="187.9">2</text>
<text x="143.9" y="190.5">3</text>
<text x="147.4" y="186.3">Vin</text>
<text x="147.4" y="188.9">GND</text>
<text x="147.4" y="191.6">SCL</text>
<text x="143.9" y="193.1">4</text>
<text x="147.4" y="194.2">SDA</text>
<text x="29.6" y="198">RST</text>
<text x="36.8" y="198.4">1</text>
<text x="48.9" y="198.4">2</text>
</g>
<g font-size="2.5">
<text x="124.4" y="65.9">3</text>
<text x="124.4" y="60.6">1</text>
<text x="124.4" y="63.2">2</text>
<text x="159.5" y="104.8" transform="rotate(-90 159.5 104.8)">1</text>
<text x="177.2" y="113.8">GND</text>
<text x="184" y="112.4">3</text>
<text x="212.6" y="168">4</text>
<text x="215.3" y="169.3">GND</text>
<text x="31.5" y="179.9">1</text>
<text x="31.5" y="174.6">2</text>
<text x="35.7" y="175.7">2</text>
<text x="35.7" y="181">1</text>
</g>
<g font-size="2.5" fill="#f00">
<text x="161" y="112.4">2</text>
<text x="163.7" y="113.8">VDD</text>
<text x="212.6" y="160.1">1</text>
<text x="215.3" y="161.4">VDD</text>
</g>
<g font-size="1.9" fill="#00f">
<text x="49.5" y="23.5">3.3V</text>
<text x="50" y="20.9">D13</text>
<text x="73" y="23.5">D11</text>
<text x="73" y="20.9">D12</text>
<text x="48.9" y="26.2">VREF</text>
<text x="51.1" y="28.8">A0</text>
<text x="72.9" y="28.8">D9</text>
<text x="73" y="26.2">D10</text>
<text x="51.1" y="31.5">A1</text>
<text x="51.1" y="34.1">A2</text>
<text x="72.9" y="34.1">D7</text>
<text x="72.9" y="31.5">D8</text>
<text x="51.1" y="36.8">A3</text>
<text x="51.1" y="39.4">A4</text>
<text x="72.9" y="39.4">D5</text>
<text x="72.9" y="36.8">D6</text>
<text x="51.1" y="42.1">A5</text>
<text x="51.1" y="44.7">A6</text>
<text x="51.1" y="47.4">A7</text>
<text x="72.9" y="47.4">D2</text>
<text x="72.9" y="44.7">D3</text>
<text x="72.9" y="42.1">D4</text>
<text x="50" y="52.7">RST</text>
<text x="51.1" y="50">5V</text>
<text x="73.1" y="50">GND</text>
<text x="73.2" y="52.7">RST</text>
<text x="49.5" y="55.3">GND</text>
<text x="50.3" y="57.9">VIN</text>
<text x="73" y="55.3">RX</text>
<text x="73.2" y="57.9">TX</text>
</g>
</svg>
